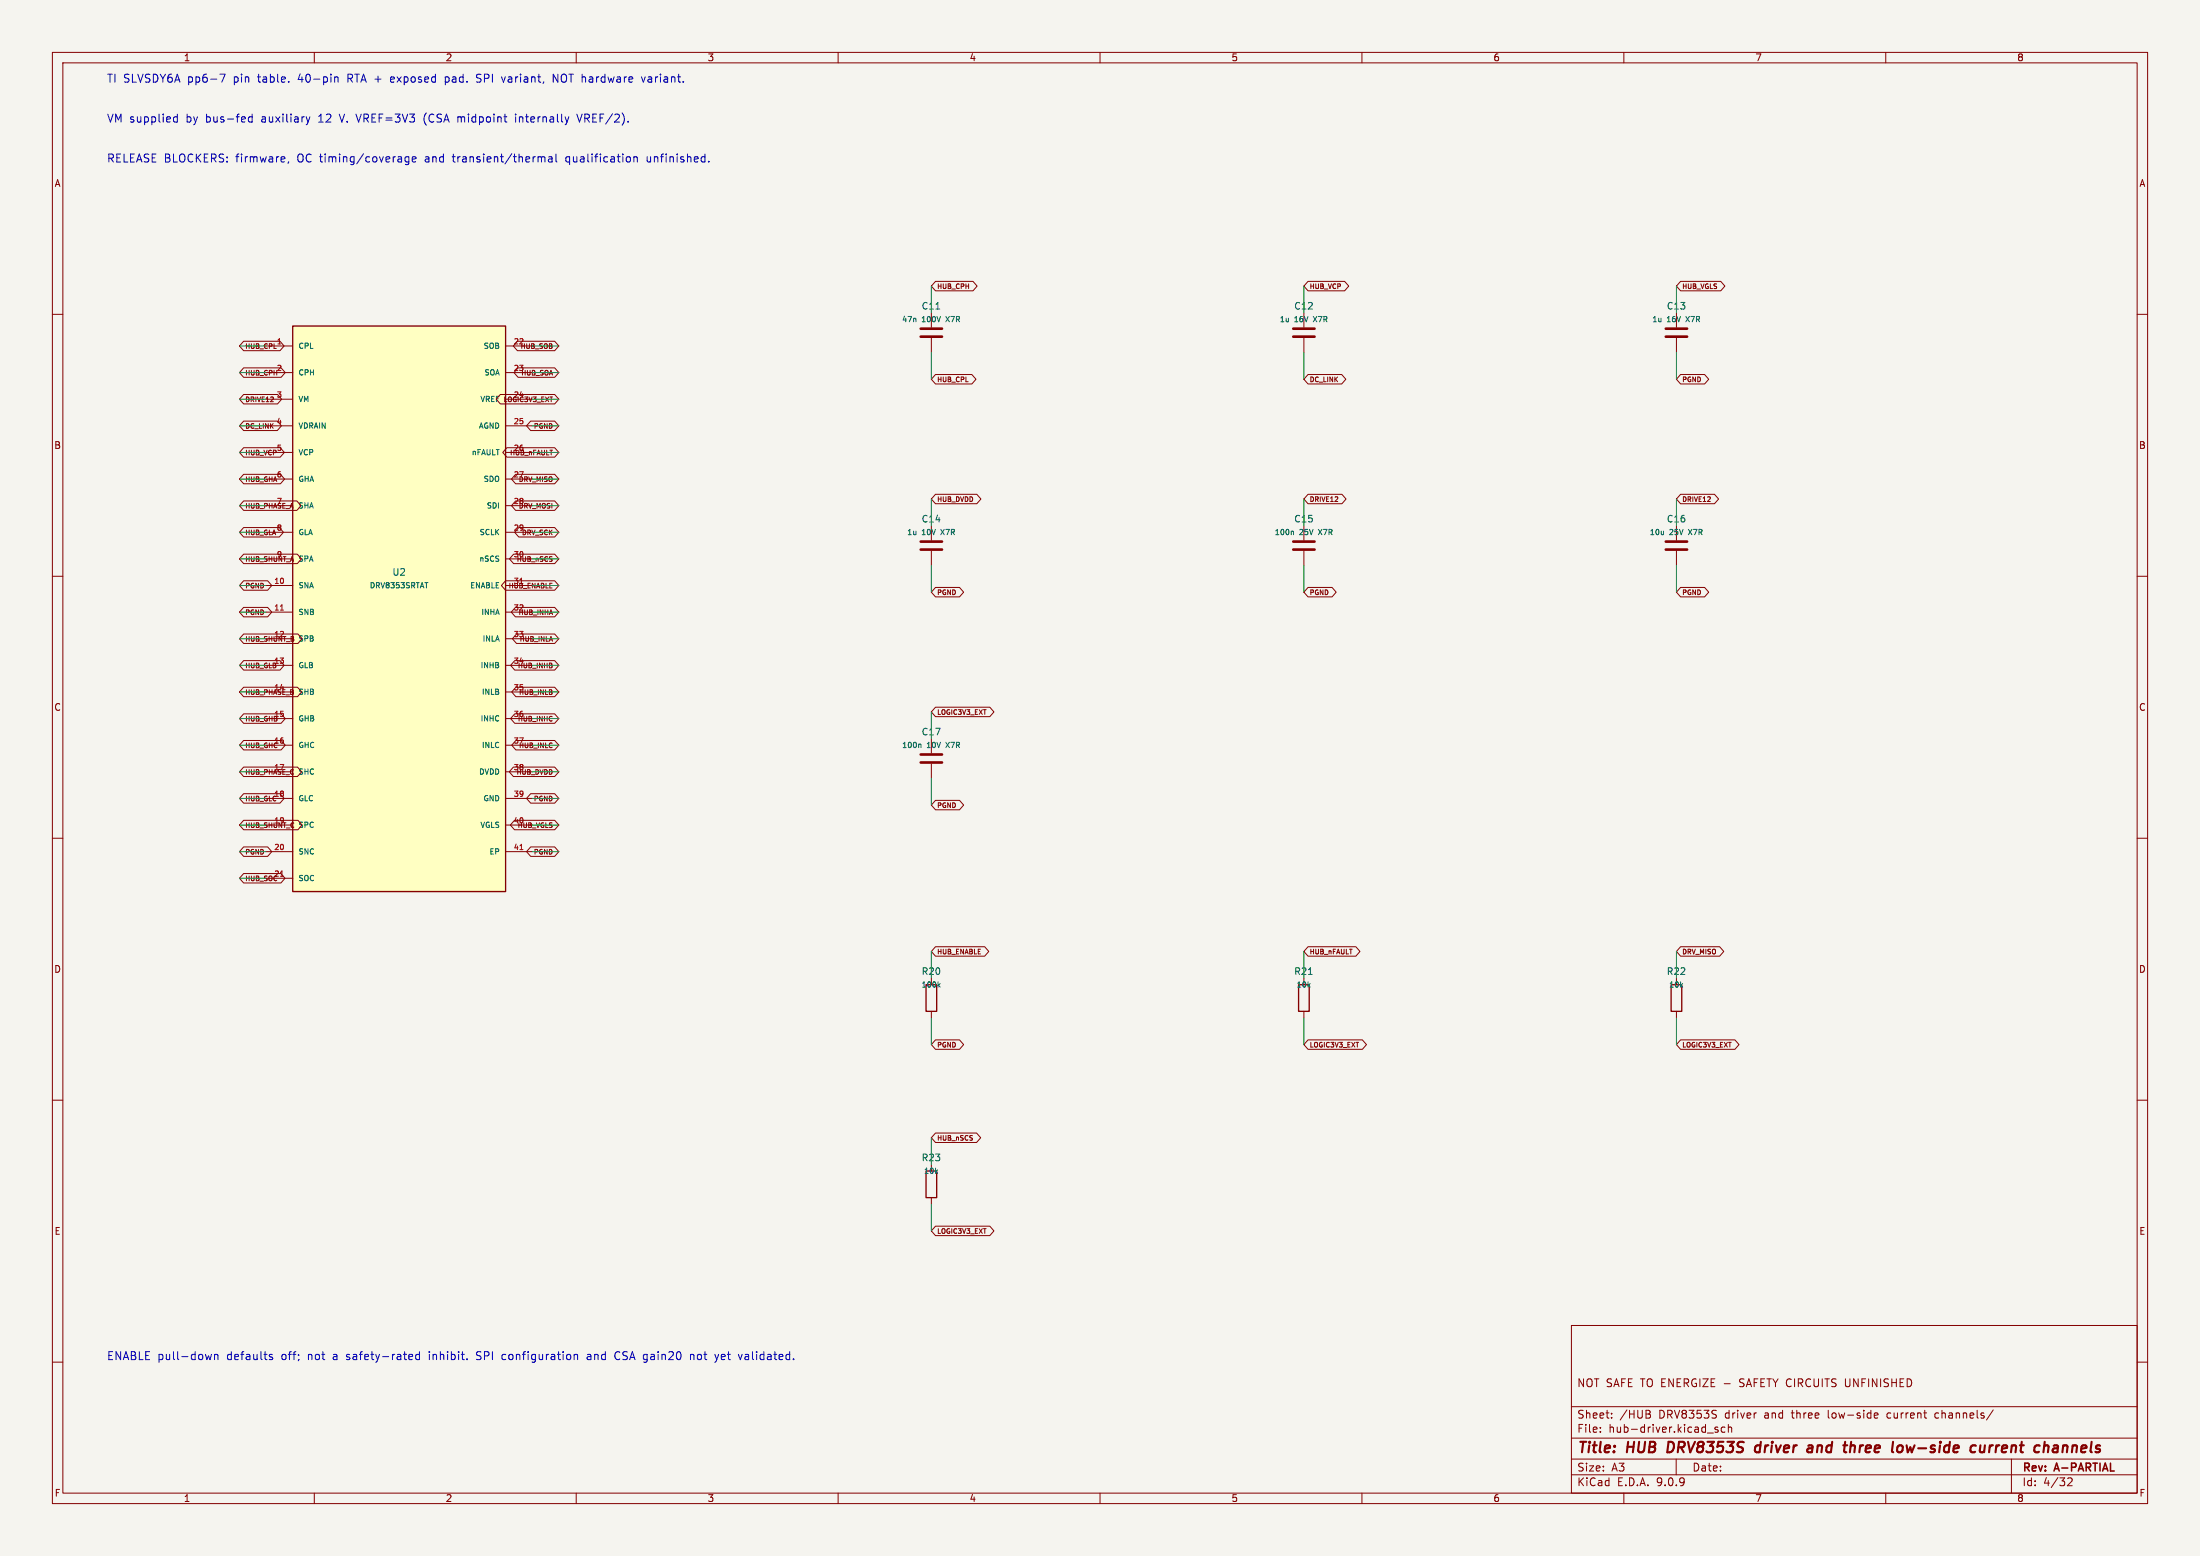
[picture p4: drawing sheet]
<svg xmlns="http://www.w3.org/2000/svg" width="420mm" height="297mm" viewBox="0 0 420 297" stroke-linecap="round" stroke-linejoin="round" font-family="sans-serif">
<path d="M0 0h420v297h-420z" fill="#f5f4ef" stroke="#f5f4ef" stroke-width=".19"/>
<g fill="none" stroke="#840000" stroke-width=".19">
<path d="M10 10h400v277h-400zM12 12h396v273h-396zM60 10v2M110 10v2M160 10v2M210 10v2M260 10v2M310 10v2M360 10v2M10 60h2M408 60h2M10 110h2"/>
<path d="M177.8 100.3v2.8M177.8 105.2v2.8M408 110h2M10 160h2M177.8 141v2.8M177.8 145.8v2.8M408 160h2M10 210h2M408 210h2M177.8 222.2v1.3M177.8 228.6v1.3M300 253h108v32h-108z"/>
<path d="M10 260h2M300 278.5h108M300 274.5h108M300 268.5h108M305.5 273.2v.2M305.5 272.5v.1M307.7 270.5v.2M307.7 269.8v.1M314.7 269.2l.3 .3-.1 .3-.2 .1a.4 .4 0 0 1 .4 .4 .4 .4 0 0 1-.3 .4M320 278.5v3M325.9 273.5h1.2M327.9 272.5l-.3-.1-.2 .2v.2l.5 .2v.3h-.5"/>
<path d="M329.3 272.5l-.4-.1-.3 .3 .1 .6h.6M329.9 272.5l.3-.1 .3 .1 .1 .9M329.9 271.9v1.5M352.3 263.2v1.2l.1 .2M357.8 270.5l.2 .2 .4-.1M357.8 269.9l.2-.2h.3l.2 .2v.1l-.7 .2M360.3 269.8v.7M369.7 269.7l-.3 .3v.4l.3 .3M380.5 269.1l-1.3 1.9M384 278.5v6.5M408 260h2M60 285v2"/>
<path d="M110 285v2M160 285v2M210 285v2M260 285v2M300 281.5h108M310 285v2M360 285v2M394.7 282.2l.6-.1 .2 .1 .1 .3-.9 1.1h.9"/>
</g>
<g fill="none" stroke="#840000" stroke-width=".4">
<path d="M318.5 275.2l-.2 2h.5M336.1 276a.66 .66 0 0 0-1 .3l-.1 .5 .2 .3h.7M336.2 275.2l-.3 2M345.4 275.9l.6 .1-.1 1.2M345.9 277.1l-.2 .1M346 276.3l-.7 .1M353.6 275.9l.5 .1v.2l-.1 1M363.1 276l.2 .3-.2 .7M364 275.9l.2 1.3 .5-.9M378.1 275.9l-.1 1.2a.57 .57 0 0 0 .8-.1M378.9 275.9l-.1 1.3M379.9 275.9l-.2 1.3"/>
<path d="M380.5 275.9l-.4 .1-.3 .3M391.8 276.9l.3 .3 .7-.1M392.1 276h.7v1.2M392.9 276.3l-.7 .1-.3 .3"/>
</g>
<path d="M176.8 223.5h2v5.1h-2z" fill="none" stroke="#840000" stroke-width=".25"/>
<path d="M175.8 103.4h4M175.8 104.9h4M175.8 144h4M175.8 145.5h4" fill="none" stroke="#840000" stroke-width=".51"/>
<path d="M175.5 142l.3 .2v.5" fill="none" stroke="#006464" stroke-width=".19"/>
<path d="M55.9 62.2h40.6v108h-40.6z" fill="#ffffc2"/>
<path d="M55.9 62.2h40.6v108h-40.6zM176.8 188h2v5h-2zM247.9 188h2v5h-2zM319 188h2.1v5h-2.1z" fill="none" stroke="#840000" stroke-width=".25"/>
<g fill="none" stroke="#840000" stroke-width=".19">
<path d="M177.8 59.7v2.8M178.6 53.7h7.1l.8 .9-.8 .9h-7.1l-.8-.9zM248.9 59.7v2.8M249.7 53.7h7l.8 .9-.8 .9h-7l-.8-.9zM320 59.7v2.8M320.8 53.7h7.7l.8 .9-.8 .9h-7.7l-.8-.9zM46.5 75.3h6.5l.8 .9-.8 .9h-6.5l-.8-.9zM46.5 70.2h7.2l.8 .9-.8 .9h-7.2l-.8-.9zM46.5 65.1h7l.7 .9-.7 .9h-7l-.8-.9zM50.8 66h5.1M50.8 71.1h5.1M50.8 76.2h5.1"/>
<path d="M95.5 75.3h10.4l.8 .9-.8 .9h-10.4l-.8-.9zM96.5 66h5.1M96.5 71.1h5.1M96.5 76.2h5.1M98.8 65.1h7.1l.8 .9-.8 .9h-7.1l-.8-.9zM98.9 70.2h7l.8 .9-.8 .9h-7l-.8-.9zM177.8 64.5v2.8M178.6 71.5h6.9l.8 .9-.8 .9h-6.9l-.8-.9zM248.9 64.5v2.8M249.7 71.5h6.4l.8 .9-.8 .9h-6.4l-.8-.9zM320 64.5v2.8M320.8 71.5h4.6l.8 .9-.8 .9h-4.6l-.8-.9z"/>
<path d="M46.5 90.5h7l.8 .9-.8 .9h-7l-.8-.9zM46.5 95.6h10.2l.8 .9-.8 .9h-10.2l-.8-.9zM46.5 85.5h7l.8 .9-.8 .9h-7l-.8-.9zM46.5 80.4h6.4l.8 .9-.8 .9h-6.4l-.8-.9zM50.8 81.3h5.1M50.8 86.4h5.1M50.8 91.4h5.1M50.8 96.5h5.1M96.5 81.3h5.1M96.5 86.4h5.1M96.5 91.4h5.1M96.5 96.5h5.1"/>
<path d="M96.8 85.5h9.1l.8 .9-.8 .9h-9.1l-.8-.9zM98.4 95.6h7.5l.8 .9-.8 .9h-7.5l-.8-.9zM98.4 90.5h7.5l.8 .9-.8 .9h-7.5l-.8-.9zM101.3 80.4h4.6l.8 .9-.8 .9h-4.6l-.8-.9zM178.6 94.3h7.9l.8 1-.8 .9h-7.9l-.8-.9zM249.7 94.3h6.5l.8 1-.8 .9h-6.5l-.8-.9zM320.8 94.3h6.5l.8 1-.8 .9h-6.5l-.8-.9zM46.5 105.8h10.3l.7 .9-.7 .9h-10.3l-.8-.9zM46.5 110.9h4.6l.8 .9-.8 .9h-4.6l-.8-.9zM46.5 100.7h6.8l.8 .9-.8 .9h-6.8l-.8-.9zM46.5 115.9h4.6l.8 .9-.8 .9h-4.6l-.8-.9zM50.8 101.6h5.1"/>
<path d="M50.8 106.7h5.1M50.8 111.8h5.1M50.8 116.8h5.1M96.5 110.9h9.4l.8 .9-.8 .9h-9.4l-.8-.9zM96.5 101.6h5.1M96.5 106.7h5.1M96.5 111.8h5.1M96.5 116.8h5.1M98 105.8h7.9l.8 .9-.8 .9h-7.9l-.7-.9zM98.4 115.9h7.5l.8 .9-.8 .9h-7.5l-.8-.9zM99 100.7h6.9l.8 .9-.8 .9h-6.9l-.8-.9zM178.6 112.1h4.6l.8 .9-.8 .9h-4.6l-.8-.9z"/>
<path d="M248.9 100.3v2.8M248.9 105.2v2.8M249.7 112.1h4.6l.8 .9-.8 .9h-4.6l-.8-.9zM320 100.3v2.8M320 105.2v2.8M320.8 112.1h4.6l.8 .9-.8 .9h-4.6l-.8-.9zM46.5 121h10.4l.8 .9-.8 .9h-10.4l-.8-.9zM46.5 126.1h7l.7 .9-.7 .9h-7l-.8-.9zM46.5 131.2h10.3l.8 .9-.8 .9h-10.3l-.8-.9zM46.5 136.3h7.2l.8 .9-.8 .9h-7.2l-.8-.9zM50.8 121.9h5.1M50.8 127h5.1"/>
<path d="M50.8 132.1h5.1M50.8 137.2h5.1M96.5 121.9h5.1M96.5 127h5.1M96.5 132.1h5.1M96.5 137.2h5.1M98.3 136.3h7.6l.8 .9-.8 .9h-7.6l-.8-.9zM98.3 126.1h7.6l.8 .9-.8 .9h-7.6l-.8-.9zM98.5 131.2h7.4l.8 .9-.8 .9h-7.4l-.8-.9zM98.6 121h7.3l.8 .9-.8 .9h-7.3l-.8-.9zM178.6 135h10.4l.7 .9-.7 .9h-10.4l-.8-.9zM46.5 156.6h10.4l.8 .9-.8 .9h-10.4l-.8-.9z"/>
<path d="M46.5 151.5h7l.7 .9-.7 .9h-7l-.8-.9zM46.5 146.4h10.3l.8 .9-.8 .9h-10.3l-.8-.9zM46.5 141.3h7.2l.8 .9-.8 .9h-7.2l-.8-.9zM50.8 142.2h5.1M50.8 147.3h5.1M50.8 152.4h5.1M50.8 157.5h5.1M96.5 142.2h5.1M96.5 147.3h5.1M96.5 152.4h5.1M96.5 157.5h5.1M98 146.4h7.9l.8 .9-.8 .9h-7.9l-.8-.9z"/>
<path d="M98.2 156.6h7.7l.8 .9-.8 .9h-7.7l-.8-.9zM98.5 141.3h7.4l.8 .9-.8 .9h-7.4l-.8-.9zM101.3 151.5h4.6l.8 .9-.8 .9h-4.6l-.8-.9zM178.6 152.8h4.6l.8 .9-.8 .9h-4.6l-.8-.9zM46.5 166.7h7.1l.8 .9-.8 .9h-7.1l-.8-.9zM46.5 161.7h4.6l.8 .9-.8 .9h-4.6l-.8-.9zM50.8 162.6h5.1M50.8 167.6h5.1M96.5 162.6h5.1M101.3 161.7h4.6l.8 .9-.8 .9h-4.6l-.8-.9zM177.8 186.7v1.3M177.8 193v1.3"/>
<path d="M178.6 198.5h4.6l.8 .9-.8 .9h-4.6l-.8-.9zM178.6 180.7h9.4l.8 .9-.8 .9h-9.4l-.8-.9zM248.9 186.7v1.3M248.9 193v1.3M249.7 198.5h10.4l.8 .9-.8 .9h-10.4l-.8-.9zM249.7 180.7h9.1l.8 .9-.8 .9h-9.1l-.8-.9zM320 186.7v1.3M320 193v1.3M320.8 198.5h10.4l.8 .9-.8 .9h-10.4l-.8-.9zM320.8 180.7h7.5l.8 .9-.8 .9h-7.5l-.8-.9zM178.6 216.3h7.8l.8 .9-.8 .9h-7.8l-.8-.9zM178.6 234h10.4l.7 .9-.7 1h-10.4l-.8-1z"/>
</g>
<path d="M53.5 116.5h.6M53.5 167.3h.6M99.3 162.2h.5" fill="none" stroke="#a90000" stroke-width=".19"/>
<path d="M178.7 59h.7M246.6 101.4l.3 .1v.6M179.2 188l.3 .4M179.5 187.7l-.4 .4M249.8 186h.7" fill="none" stroke="#006464" stroke-width=".19"/>
<path d="M175.8 62.7h4M175.8 64.3h4M246.9 62.7h4.1M246.9 64.3h4.1M318 62.7h4.1M318 64.3h4.1M246.9 103.4h4.1M246.9 104.9h4.1M318 103.4h4.1M318 104.9h4.1" fill="none" stroke="#840000" stroke-width=".51"/>
<g fill="none" stroke="#009600" stroke-width=".19">
<path d="M177.8 54.6v5.1M248.9 54.6v5.1M320 54.6v5.1M45.7 76.2h5.1M45.7 71.1h5.1M45.7 66h5.1M101.6 76.2h5.1M101.6 71.1h5.1M101.6 66h5.1M177.8 67.3v5.1M248.9 67.3v5.1M320 67.3v5.1"/>
<path d="M45.7 86.4h5.1M45.7 81.3h5.1M45.7 91.4h5.1M45.7 96.5h5.1M101.6 86.4h5.1M101.6 81.3h5.1M101.6 91.4h5.1M101.6 96.5h5.1M177.8 95.3v5M248.9 95.3v5M320 95.3v5M45.7 111.8h5.1"/>
<path d="M45.7 116.8h5.1M45.7 106.7h5.1M45.7 101.6h5.1M101.6 111.8h5.1M101.6 116.8h5.1M101.6 106.7h5.1M101.6 101.6h5.1M177.8 108v5M248.9 108v5M320 108v5M45.7 127h5.1M45.7 137.2h5.1"/>
<path d="M45.7 132.1h5.1M45.7 121.9h5.1M101.6 127h5.1M101.6 137.2h5.1M101.6 132.1h5.1M101.6 121.9h5.1M177.8 135.9v5.1M45.7 152.4h5.1M45.7 147.3h5.1M45.7 142.2h5.1M45.7 157.5h5.1M101.6 152.4h5.1"/>
<path d="M101.6 147.3h5.1M101.6 142.2h5.1M101.6 157.5h5.1M177.8 148.6v5.1M45.7 167.6h5.1M45.7 162.6h5.1M101.6 162.6h5.1M177.8 181.6v5.1M177.8 194.3v5.1M248.9 181.6v5.1M248.9 194.3v5.1M320 181.6v5.1"/>
<path d="M320 194.3v5.1M177.8 217.2v5M177.8 229.9v5"/>
</g>
<g fill="none" stroke="#0000c2" stroke-width=".19">
<path d="M42 14.2h1l-.7 1.5M63.9 14.7v1M63.9 14.8l.2-.1h.4v1M74.8 14.7l-.2 .2v.6l.2 .2M75.3 15l-.7 .2M85 14.7v1.5M85 15.6l.4 .1M85.4 14.7h-.4M91 15.6l.5 .1M91.6 14.2h-.4l-.2 .3 .1 .3 .4 .2M95.7 14.7l.4 1 .4-1M105.6 15.7v-1.5l.9 1.5"/>
<path d="M122.5 14.7l.3 1 .4-1M33.2 23.2l.2 .1 .4-.1M33.8 21.8v1.5M33.8 22.4l-.4-.1-.2 .1M48.1 22.4l-.4-.1-.3 .3 .2 .6h.5M48.1 21.8v1.5M54.3 30l.1 .3-.7 .1M55.1 30.9l-.1 .2M58.4 22.3l.4 1M58.8 23.3l-.1 .4M59.2 22.3l-.4 1M78 29.9v1.2l-.2 .3h-.4"/>
<path d="M78 30l-.4-.1-.3 .3 .2 .7h.5M78.7 30.4l.7-.1-.1-.3-.4-.1-.2 .2 .1 .8h.5M81.2 21.9l-.3 .7 .3 1M87.8 22.3l-.3 .1M98.4 21.8v.1M98.4 22.3v1M103.4 30.1l.2-.2 .4 .1v.9M104.7 30h.6l.1 .9M105.4 30.3h-.5a.3 .3 0 0 0-.2 .3 .3 .3 0 0 0 .2 .3h.5M106.1 29.4v1.3l.2 .2M108.1 30.1v.7M110.1 21.8l.5 1.5 .5-1.5"/>
<path d="M121 30.1l.2-.2 .4 .1 .1 .9M121 29.9v1M123.5 29.9v.8l.3 .2M135.3 30.8v.1M40.4 258.5l-.3 1-.3-.7-.3 .7M41 258.5v1M41 258.7l.2-.2 .3 .1 .1 .9M51.4 258.8l.7 .4-.3 .3h-.4M52 258.6l-.4-.1-.2 .2M78.3 258.5l.4 .1 .1 .3-.8 .1M78.7 259.5h-.4M80.1 258.6l-.5-.1-.3 .3 .2 .7h.6"/>
<path d="M80.1 258v1.5M82 258v.1M82 258.5v1M91 259.5h.2M91.3 258l-.3 .3v.3l.3 .1M96.4 258.5h-.3l-.3 .3 .1 .6 .5 .1M109.6 258.7l.2-.2 .4 .1 .1 .9M109.6 258.5v1M112.6 258.5l-.4 .1M112.7 258.9h-.4a.3 .3 0 0 0-.2 .3 .3 .3 0 0 0 .2 .3h.4M118 258a.77 .77 0 0 0-.6 .8 .77 .77 0 0 0 .6 .7M131.8 258.7l.2-.2 .4 .1 .1 .9"/>
<path d="M131.8 258.5v1M137.2 258.5l-.4 1M142.3 259v.5"/>
</g>
<g font-size="2.8" fill="#840000">
<text x="301" y="277.9">Title:</text>
<text x="310.6" y="277.9">HUB</text>
<text x="319.2" y="277.9">DRV8353S</text>
<text x="336.7" y="277.9">driver</text>
<text x="347.5" y="277.9">and</text>
<text x="355.3" y="277.9">three</text>
<text x="365.2" y="277.9">low-side</text>
<text x="381.1" y="277.9">current</text>
<text x="394.1" y="277.9">channels</text>
</g>
<g font-size="2.1" fill="#0000c2">
<text x="20.3" y="16">TI SLVSDY6A pp6-7</text>
<text x="44.7" y="16">pin</text>
<text x="49.5" y="16">table.</text>
<text x="57.3" y="16">40-pin</text>
<text x="66.9" y="16">RTA +</text>
<text x="75.4" y="16">exposed</text>
<text x="85.9" y="16">pad.</text>
<text x="92.1" y="16">SPI</text>
<text x="97.1" y="16">variant,</text>
<text x="107" y="16">NOT hardware</text>
<text x="124.3" y="16">variant.</text>
<text x="20.3" y="23.6">VM supplied</text>
<text x="35.6" y="23.6">by</text>
<text x="39.4" y="23.6">bus-fed</text>
<text x="50.2" y="23.6">auxiliary</text>
<text x="61.2" y="23.6">12</text>
<text x="65.4" y="23.6">V. VREF=3V3</text>
<text x="81.7" y="23.6">(CSA</text>
<text x="88.3" y="23.6">midpoint</text>
<text x="99.5" y="23.6">internally</text>
<text x="111.5" y="23.6">VREF/2).</text>
<text x="20.3" y="31.2">RELEASE BLOCKERS:</text>
<text x="45.1" y="31.2">firmware,</text>
<text x="56.9" y="31.2">OC timing/coverage</text>
<text x="81.5" y="31.2">and</text>
<text x="87" y="31.2">transient/thermal</text>
<text x="108.7" y="31.2">qualification</text>
<text x="124.3" y="31.2">unfinished.</text>
<text x="20.3" y="259.8">ENABLE pull-down</text>
<text x="43.3" y="259.8">defaults</text>
<text x="53.9" y="259.8">off;</text>
<text x="59" y="259.8">not</text>
<text x="64" y="259.8">a</text>
<text x="66.7" y="259.8">safety-rated</text>
<text x="82.6" y="259.8">inhibit.</text>
<text x="91.8" y="259.8">SPI</text>
<text x="96.8" y="259.8">configuration</text>
<text x="113.2" y="259.8">and</text>
<text x="118.7" y="259.8">CSA gain20</text>
<text x="133.3" y="259.8">not</text>
<text x="138.3" y="259.8">yet</text>
<text x="142.9" y="259.8">validated.</text>
</g>
<g font-size="2.1" fill="#840000">
<text x="301" y="265">NOT SAFE TO ENERGIZE -</text>
<text x="332.5" y="265">SAFETY CIRCUITS</text>
<text x="352.9" y="265">UNFINISHED</text>
<text x="301" y="273.7">File:</text>
<text x="301" y="271">Sheet:</text>
<text x="307.1" y="273.7">hub-driver.kicad_sch</text>
<text x="309.2" y="271">/HUB</text>
<text x="316.7" y="271">DRV8353S</text>
<text x="329.5" y="271">driver</text>
<text x="337.1" y="271">and</text>
<text x="342.5" y="271">three</text>
<text x="349.5" y="271">low-side</text>
<text x="360.9" y="271">current</text>
<text x="370.2" y="271">channels/</text>
<text x="301" y="281.1">Size:</text>
<text x="307.6" y="281.1">A3</text>
<text x="323" y="281.1">Date:</text>
<text x="386" y="281.3">Rev:</text>
<text x="392.4" y="281.3">A-PARTIAL</text>
<text x="301" y="283.9">KiCad</text>
<text x="308.7" y="283.9">E.D.A.</text>
<text x="316.3" y="283.9">9.0.9</text>
<text x="386" y="283.9">Id:</text>
<text x="390.1" y="283.9">4/32</text>
</g>
<g font-size="1.8" fill="#840000">
<text x="35" y="11.9">1</text>
<text x="85" y="11.9">2</text>
<text x="135" y="11.9">3</text>
<text x="185" y="11.9">4</text>
<text x="235" y="11.9">5</text>
<text x="285" y="11.9">6</text>
<text x="335" y="11.9">7</text>
<text x="385" y="11.9">8</text>
<text x="10.3" y="35.9">A</text>
<text x="408.3" y="35.9">A</text>
<text x="10.3" y="85.9">B</text>
<text x="408.2" y="85.9">B</text>
<text x="10.3" y="135.9">C</text>
<text x="408.2" y="135.9">C</text>
<text x="10.3" y="185.9">D</text>
<text x="408.2" y="185.9">D</text>
<text x="10.3" y="235.9">E</text>
<text x="408.3" y="235.9">E</text>
<text x="10.3" y="285.9">F</text>
<text x="35" y="286.9">1</text>
<text x="85" y="286.9">2</text>
<text x="135" y="286.9">3</text>
<text x="185" y="286.9">4</text>
<text x="235" y="286.9">5</text>
<text x="285" y="286.9">6</text>
<text x="335" y="286.9">7</text>
<text x="385" y="286.9">8</text>
<text x="408.3" y="285.9">F</text>
</g>
<g font-size="1.8" fill="#006464">
<text x="175.9" y="59.3">C11</text>
<text x="247" y="59.3">C12</text>
<text x="318.1" y="59.3">C13</text>
<text x="175.9" y="99.9">C14</text>
<text x="247" y="99.9">C15</text>
<text x="318.1" y="99.9">C16</text>
<text x="74.8" y="110.1">U2</text>
<text x="175.9" y="140.6">C17</text>
<text x="175.9" y="186.3">R20</text>
<text x="247" y="186.3">R21</text>
<text x="318.1" y="186.3">R22</text>
<text x="175.9" y="221.8">R23</text>
</g>
<g font-size="1.4" fill="#a90000">
<text x="52.7" y="65.8">1</text>
<text x="98" y="65.8">22</text>
<text x="98" y="70.9">23</text>
<text x="52.7" y="75.9">3</text>
<text x="52.7" y="81">4</text>
<text x="98" y="81">25</text>
<text x="52.7" y="101.3">8</text>
<text x="98" y="101.3">29</text>
<text x="52.7" y="106.4">9</text>
<text x="52.2" y="111.5">10</text>
<text x="52.2" y="116.6">11</text>
<text x="52.2" y="121.7">12</text>
<text x="98" y="152.1">39</text>
<text x="52.2" y="157.2">19</text>
<text x="52.2" y="162.3">20</text>
<text x="98" y="162.3">41</text>
</g>
<g font-size="1.4" fill="#006464">
<text x="172.1" y="61.7">47n</text>
<text x="176" y="61.7">100V</text>
<text x="180.8" y="61.7">X7R</text>
<text x="244.2" y="61.7">1u</text>
<text x="247.1" y="61.7">16V</text>
<text x="250.9" y="61.7">X7R</text>
<text x="315.3" y="61.7">1u</text>
<text x="318.2" y="61.7">16V</text>
<text x="322.1" y="61.7">X7R</text>
<text x="56.9" y="66.8">CPL</text>
<text x="56.9" y="71.9">CPH</text>
<text x="92.2" y="66.8">SOB</text>
<text x="92.3" y="71.9">SOA</text>
<text x="56.9" y="76.9">VM</text>
<text x="91.6" y="76.9">VREF</text>
<text x="56.9" y="82">VDRAIN</text>
<text x="91.3" y="82">AGND</text>
<text x="56.9" y="87.1">VCP</text>
<text x="89.9" y="87.1">nFAULT</text>
<text x="56.9" y="92.2">GHA</text>
<text x="92.2" y="92.2">SDO</text>
<text x="56.9" y="97.3">SHA</text>
<text x="92.8" y="97.3">SDI</text>
<text x="56.9" y="102.3">GLA</text>
<text x="56.9" y="107.4">SPA</text>
<text x="91.4" y="107.4">nSCS</text>
<text x="91.4" y="102.3">SCLK</text>
<text x="173.1" y="102.3">1u</text>
<text x="176" y="102.3">10V</text>
<text x="179.8" y="102.3">X7R</text>
<text x="243.2" y="102.3">100n</text>
<text x="248.1" y="102.3">25V</text>
<text x="251.9" y="102.3">X7R</text>
<text x="314.8" y="102.3">10u</text>
<text x="318.7" y="102.3">25V</text>
<text x="322.5" y="102.3">X7R</text>
<text x="56.9" y="112.5">SNA</text>
<text x="70.5" y="112.5">DRV8353SRTAT</text>
<text x="89.6" y="112.5">ENABLE</text>
<text x="56.9" y="117.6">SNB</text>
<text x="91.8" y="117.6">INHA</text>
<text x="56.9" y="122.7">SPB</text>
<text x="92" y="122.7">INLA</text>
<text x="56.9" y="127.7">GLB</text>
<text x="91.6" y="127.7">INHB</text>
<text x="56.9" y="132.8">SHB</text>
<text x="56.9" y="137.9">GHB</text>
<text x="91.6" y="137.9">INHC</text>
<text x="91.9" y="132.8">INLB</text>
<text x="56.9" y="143">GHC</text>
<text x="91.9" y="143">INLC</text>
<text x="172.1" y="143">100n</text>
<text x="177" y="143">10V</text>
<text x="180.8" y="143">X7R</text>
<text x="56.9" y="148.1">SHC</text>
<text x="91.3" y="148.1">DVDD</text>
<text x="56.9" y="153.1">GLC</text>
<text x="92.2" y="153.1">GND</text>
<text x="56.9" y="158.2">SPC</text>
<text x="91.6" y="158.2">VGLS</text>
<text x="56.9" y="163.3">SNC</text>
<text x="93.3" y="163.3">EP</text>
<text x="56.9" y="168.4">SOC</text>
<text x="175.8" y="188.7">100k</text>
<text x="247.4" y="188.7">10k</text>
<text x="318.5" y="188.7">10k</text>
<text x="176.3" y="224.3">10k</text>
</g>
<g font-size="1.4" fill="#840000">
<text x="52.7" y="70.9">2</text>
<text x="98" y="75.9">24</text>
<text x="52.7" y="86.1">5</text>
<text x="98" y="86.1">26</text>
<text x="52.7" y="91.2">6</text>
<text x="98" y="91.2">27</text>
<text x="52.7" y="96.3">7</text>
<text x="98" y="96.3">28</text>
<text x="98" y="106.4">30</text>
<text x="98" y="111.5">31</text>
<text x="98" y="116.6">32</text>
<text x="98" y="121.7">33</text>
<text x="52.2" y="126.7">13</text>
<text x="52.2" y="131.8">14</text>
<text x="98" y="126.7">34</text>
<text x="98" y="131.8">35</text>
<text x="52.2" y="136.9">15</text>
<text x="98" y="136.9">36</text>
<text x="52.2" y="142">16</text>
<text x="98" y="142">37</text>
<text x="52.2" y="147.1">17</text>
<text x="98" y="147.1">38</text>
<text x="52.2" y="152.1">18</text>
<text x="98" y="157.2">40</text>
<text x="52.2" y="167.4">21</text>
</g>
<g font-size="1.3" fill="#840000">
<text x="178.8" y="55.4">HUB_CPH</text>
<text x="249.9" y="55.4">HUB_VCP</text>
<text x="321.1" y="55.4">HUB_VGLS</text>
<text x="46.7" y="71.9">HUB_CPH</text>
<text x="46.7" y="66.8">HUB_CPL</text>
<text x="99.2" y="66.8">HUB_SOB</text>
<text x="99.3" y="71.9">HUB_SOA</text>
<text x="46.7" y="76.9">DRIVE12</text>
<text x="96" y="76.9">LOGIC3V3_EXT</text>
<text x="178.8" y="73.1">HUB_CPL</text>
<text x="249.9" y="73.1">DC_LINK</text>
<text x="321.1" y="73.1">PGND</text>
<text x="46.7" y="82">DC_LINK</text>
<text x="101.7" y="82">PGND</text>
<text x="46.7" y="87.1">HUB_VCP</text>
<text x="97.2" y="87.1">HUB_nFAULT</text>
<text x="46.7" y="92.2">HUB_GHA</text>
<text x="98.9" y="92.2">DRV_MISO</text>
<text x="178.8" y="96">HUB_DVDD</text>
<text x="249.9" y="96">DRIVE12</text>
<text x="321.1" y="96">DRIVE12</text>
<text x="46.7" y="97.3">HUB_PHASE_A</text>
<text x="98.9" y="97.3">DRV_MOSI</text>
<text x="46.7" y="107.4">HUB_SHUNT_A</text>
<text x="46.7" y="102.3">HUB_GLA</text>
<text x="98.5" y="107.4">HUB_nSCS</text>
<text x="99.5" y="102.3">DRV_SCK</text>
<text x="46.7" y="112.5">PGND</text>
<text x="96.9" y="112.5">HUB_ENABLE</text>
<text x="178.8" y="113.8">PGND</text>
<text x="249.9" y="113.8">PGND</text>
<text x="321.1" y="113.8">PGND</text>
<text x="46.7" y="117.6">PGND</text>
<text x="98.8" y="117.6">HUB_INHA</text>
<text x="46.7" y="122.7">HUB_SHUNT_B</text>
<text x="99" y="122.7">HUB_INLA</text>
<text x="46.7" y="127.7">HUB_GLB</text>
<text x="98.7" y="127.7">HUB_INHB</text>
<text x="46.7" y="132.8">HUB_PHASE_B</text>
<text x="46.7" y="137.9">HUB_GHB</text>
<text x="98.7" y="137.9">HUB_INHC</text>
<text x="98.9" y="132.8">HUB_INLB</text>
<text x="178.8" y="136.6">LOGIC3V3_EXT</text>
<text x="46.7" y="143">HUB_GHC</text>
<text x="98.9" y="143">HUB_INLC</text>
<text x="46.7" y="148.1">HUB_PHASE_C</text>
<text x="98.4" y="148.1">HUB_DVDD</text>
<text x="46.7" y="153.1">HUB_GLC</text>
<text x="101.7" y="153.1">PGND</text>
<text x="178.8" y="154.4">PGND</text>
<text x="46.7" y="158.2">HUB_SHUNT_C</text>
<text x="98.7" y="158.2">HUB_VGLS</text>
<text x="46.7" y="163.3">PGND</text>
<text x="101.7" y="163.3">PGND</text>
<text x="46.7" y="168.4">HUB_SOC</text>
<text x="178.8" y="182.4">HUB_ENABLE</text>
<text x="249.9" y="182.4">HUB_nFAULT</text>
<text x="321.1" y="182.4">DRV_MISO</text>
<text x="178.8" y="200.1">PGND</text>
<text x="249.9" y="200.1">LOGIC3V3_EXT</text>
<text x="321.1" y="200.1">LOGIC3V3_EXT</text>
<text x="178.8" y="217.9">HUB_nSCS</text>
<text x="178.8" y="235.7">LOGIC3V3_EXT</text>
</g>
</svg>
